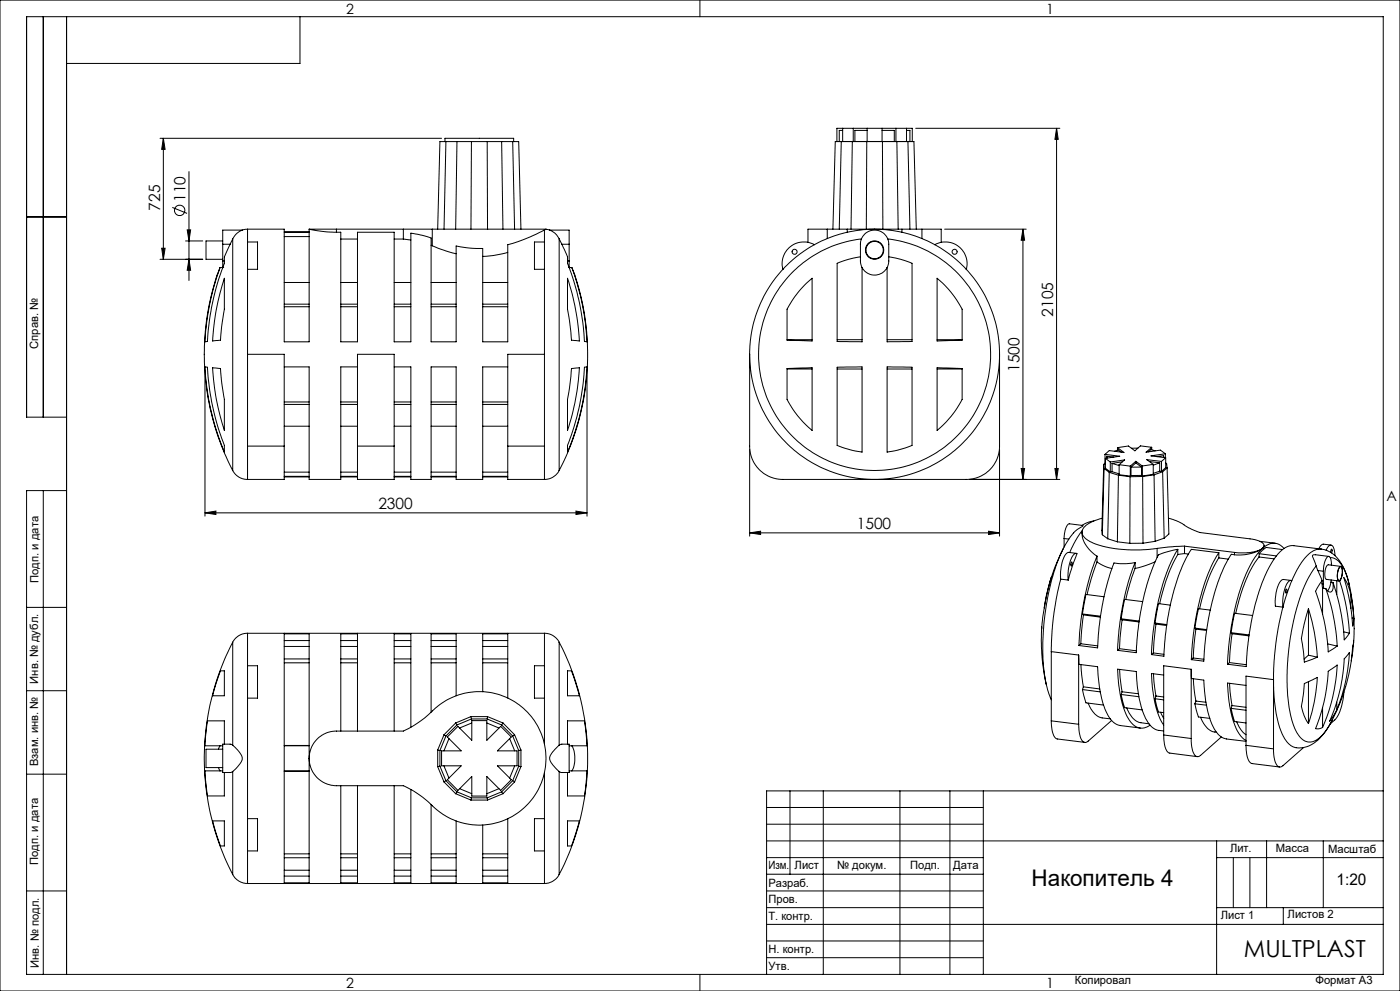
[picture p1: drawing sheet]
<svg xmlns="http://www.w3.org/2000/svg" width="420mm" height="297mm" viewBox="0 0 420 297" stroke-linecap="round" stroke-linejoin="round" font-family="sans-serif">
<g fill="none" stroke="#000" stroke-width=".3">
<path d="M0 0h420v297h-420zM13 5v120M20 5v287M90 5v14h-70M210 0v5M251.1 38.4h22.6v4h-22.6zM252.8 39.1h-1v3.3M252.8 38.4v4M256 38.4v4M260.1 38.4v4M260.1 39.1h-3.6v3.3M264.6 38.4v4"/>
<path d="M264.6 39.1h3.7v3.3M268.8 38.4v4M272 39.1h1v3.3M272 38.4v4M274.7 38.4h43.3M317 38.4v105.3M317 38.4l.5 3.4h-1zM48 41.4h84.5M49 41.4v36.3M49 41.4l.5 3.4h-1zM56.7 51.4v32.7M133.5 42.4v-1h20.6v1"/>
<path d="M133.8 42.4l-.6 26.3M137.1 42.4l-.4 26.3M141.4 42.4l-.1 26.3M146.2 42.4l.1 26.3M150.5 42.4l.4 26.3M153.8 42.4l.6 26.3M252.1 42.4h.1M252.4 42.4l-.6 26.3M255.7 42.4l-.4 26.3M260 42.4l-.1 26.3M264.7 42.4l.2 26.3M269.1 42.4l.4 26.3"/>
<path d="M272.4 42.4l.6 26.3M272.7 42.4h.1M8 65h12M48 77.7h12.8M48.5 74.4h1l-.5 3.3zM51.7 62.2l4.4 1.8M55.7 72.2h5.1M56.2 68.9h1l-.5 3.3zM56.7 77.7l.5 3.3h-1zM66.8 78.2v2M66.8 72.2h-5v5.5h5M66.8 78.2h.5"/>
<path d="M66.8 73.2h2.2M66.8 73.2v5M69 73.2l-1.1 2.4a5.1 5.1 0 0 0-.6 3.3 81.3 81.3 0 0 0-5.2 23.5h-.6a75.8 75.8 0 0 1 4.5-22.2M69.8 71.6l-.8 1.6M69.8 71.6v69.4M72.7 69l-.5 .2a5.2 5.2 0 0 0-2.4 2.4M72.7 69h-5.9v4.2M74.3 68.7l-1.6 .3M74.3 68.7h11v33.7h7.4v-33.7M74.3 72.5v8.2M74.3 72.5h3v8.2h-3M74.3 68.7v3.8"/>
<path d="M85.3 69.5h7.4M85.3 69.6h7.4M85.3 70.9h7.4M92.7 68.7l4.7 .7 3.5 .2M92.7 68.7h8.2M100.9 68.7h20.1M100.9 68.7v.9M102.2 71.6h5M118.3 71.6h2.7M121 71.6l2.3 .3M121 68.7h8.7M121 68.7v2.9"/>
<path d="M129.3 73.5l.4 .2M129.7 73.7l4.2 1.5 2.9 .9M129.7 68.7h34.1M129.7 68.7v5M131.3 68.7l.7-26.3h23.6l.7 26.3M152.3 75.6l-4.3 1-3.2 .2M163.3 68.9l-.6 .3a53 53 0 0 1-10.4 4.1v29.1h-7.5v-27.9l-3.8-.1-4.2-.7v28.7h-7.5v-31.1l-2.5-.7-3.5-.7v32.5h-5v-32.8h-11.1v32.8h-5v-32.8h-1.3M163.3 72.5v8.2M163.3 72.5h-3v8.2h3M163.3 68.9v3.6M163.8 68.7l1.1 .3M163.8 68.7l-.5 .2"/>
<path d="M163.8 68.7h.1M164.9 69l.5 .2a4.8 4.8 0 0 1 2.3 2.4M164.9 69h5.8v4.2M167.7 71.6l.9 1.6M167.7 71.6v69.4M168.6 73.2l.4 1a6.4 6.4 0 0 1 1.3 4.7 78.3 78.3 0 0 1 5.2 23.5h.6a74.5 74.5 0 0 0-4.5-22.2M168.6 73.2h2.1M170.3 78.2h.4M170.7 78.2v2M170.7 73.2v5M244.3 73.3a37.4 37.4 0 0 1 36.2 0M244.3 73.3l-4.3 2.8-3.3 2.8-1.8 1.8"/>
<path d="M244.3 73.3a6.5 6.5 0 0 0-7.2 .6 6.5 6.5 0 0 0-2.2 6.8M248.2 68.7h6M248.2 68.7h-5.8v3.9M248.2 68.7v2.8M249.9 68.7l.7-26.3h23.6l.7 26.3M254.2 68.7h16.4M254.2 68.7v.9M258.1 77l-3.5 .7-3.5 1.2v23.4l7.5 .1v-22.2M258.4 71.6a34.8 34.8 0 0 0-25.5 53.1 34.8 34.8 0 0 0 58.9 0 34.8 34.8 0 0 0-25.5-53.1M266.6 77l3.6 .7 3.4 1.2v23.4l-7.5 .1v-22.2M270.6 68.7h6M270.6 68.7v.9"/>
<path d="M276.6 68.7h5.8v3.9M276.6 68.7v2.8M280.5 73.3l4.3 2.8 3.3 2.8 1.8 1.8M280.5 73.3a6.5 6.5 0 0 1 7.1 .6 6.5 6.5 0 0 1 2.3 6.8M283.4 68.7h24.5M306.9 68.7v75M306.9 68.7l.5 3.3h-1zM66 80.2l-.3 1a74.6 74.6 0 0 0 4.1 59.8M66 80.2h.8M66.8 80.2h.1M67.3 83.4v2.6a62 62 0 0 1-1 13.6l-.2 2.3-2.3 .3a71 71 0 0 1 3.5-18.8zM74.3 80.7v25.5"/>
<path d="M85.3 91.9h7.4M85.3 91.2h7.4M85.3 84.7h7.4M102.2 91.9h5M102.2 91.2h5M102.2 84.7h5M118.3 91.9h5M118.3 91.2h5M118.3 84.7h5M129.3 91.9h7.5M129.3 91.2h7.5M129.3 84.7h7.5"/>
<path d="M144.8 91.9h7.5M144.8 91.2h7.5M144.8 84.7h7.5M163.3 80.7v25.5M170.3 83.4a73 73 0 0 1 3.5 18.8l-2.4-.3-.3-3.4a57.7 57.7 0 0 1-.8-13.1zM170.7 80.2h.1M170.7 80.2h.9M171.6 80.2l.2 .7a74.7 74.7 0 0 1-4.1 60.1M234.9 80.7a37.5 37.5 0 0 0-10 25.5M241.4 85.4l2.2-2v18.8l-7.5-.3v-5.8a7.7 7.7 0 0 1 2-6.6zM258.6 80.2a4.2 4.2 0 0 0 7.5 0M258.6 80.2l-.5-1.7v-5.3a4.3 4.3 0 0 1 4.3-4.2 4.3 4.3 0 0 1 4.2 4.2v5.3l-.5 1.7"/>
<path d="M281.1 83.4a29.8 29.8 0 0 1 7.5 9.3v9.2l-7.5 .3zM289.9 80.7a37.5 37.5 0 0 1 10 25.5M61.5 110h.6a85.8 85.8 0 0 0 5.2 23.8v1.7a75.9 75.9 0 0 1-5.8-25.5zM61.5 111v43.7M63.8 110.2l2.3 .3 .3 3.4a57.5 57.5 0 0 1 .9 13.1v2a71 71 0 0 1-3.5-18.8zM74.3 106.2h11v27.5M74.3 106.2v27.5M85.3 110h7.4v33.7h9.5v-33.7h5M118.3 110h5v33.7h6v-33.7h7.5v33.7h8v-33.7h7.5M163.3 106.2h-11v27.5M163.3 106.2v27.5M171.4 110.5l2.4-.3a73 73 0 0 1-3.5 18.8v-2.6a59.9 59.9 0 0 1 1-13.6z"/>
<path d="M175.3 110.1l.8-.1a74.9 74.9 0 0 1-5.8 25.5v-.6a6.4 6.4 0 0 1 .8-3.6 72.3 72.3 0 0 0 4.2-21.2zM176.1 111v43.7M224.9 106.2a37.5 37.5 0 0 0 37.5 37.5 37.5 37.5 0 0 0 37.5-37.5M224.9 106.2v27.5a9.9 9.9 0 0 0 10 10h55a9.9 9.9 0 0 0 10-10v-27.5M236.1 110.5l7.5-.3v18.8a29.4 29.4 0 0 1-7.5-9.3zM236.1 101.8h7.5M236.1 110.6h7.5M251.1 110.1l7.5-.1v25.5l-3-.6-4.5-1.4zM251.1 101.8h7.5M251.1 110.6h7.5M266.1 110l7.5 .1v23.4l-4.4 1.4-3.1 .6zM266.1 101.8h7.5"/>
<path d="M266.1 110.6h7.5M281.1 110.2l7.5 .3v5.8a7.7 7.7 0 0 1-1.9 6.6l-2.8 3.5-2.8 2.6zM281.1 101.8h7.5M281.1 110.6h7.5M20 125h-12v-120h407v287h-407v-145h12M74.3 133.7v10M74.3 133.7h11M85.3 133.7v10h-11M85.3 120.5h7.4M85.3 127.7h7.4M85.3 121.2h7.4M102.2 120.5h5"/>
<path d="M102.2 127.7h5M102.2 121.2h5M107.2 133.7v10h11.1v-10M107.2 133.7h11.1M107.2 133.7v-27.5h11.1v27.5M118.3 120.5h5M118.3 127.7h5M118.3 121.2h5M129.3 120.5h7.5M129.3 127.7h7.5M129.3 121.2h7.5M144.8 120.5h7.5"/>
<path d="M144.8 127.7h7.5M144.8 121.2h7.5M152.3 133.7v10h11M152.3 133.7h11M163.3 133.7v10M224.9 134.7v26M299.9 134.7v26M331.1 139.2l-.5 19.7 .1 1.4M331.1 139.2l.1 1.2M331.5 138.8l-.4 .4M331.5 136.2l4.4 .5-4.3 .7M331.5 136.2l.1 3"/>
<path d="M331.6 137.4l1.5 1.1M331.6 137.4v2.9l1.5 1.1M332 136.7l.1 .6M332 136.7l2.2 .3M332 136.7v.6M333.1 138.5l4.3-.7-1.7 1.5M333.1 138.5v2.9M333.6 138.9l2.1 .6M333.6 138.9v2.5M334.3 135.3l1.2-.5 .9 .7M335.2 134.2l2 1.4-4.4-.6-1.3 1.2M335.2 134.2v.7"/>
<path d="M335.7 139.3l3.4 .4M335.7 139.3v3l3.4 .4M336.7 138.4l-3.1 .5M339.1 139.7v3M340.7 138.3l-1.6 1.4M340.7 138.3l2 1.4M340.7 138.7l-1.4 1.3M340.7 138.7l1.8 1.3M340.7 138.3v.4M341.4 134.3h-2M342.5 140h-3.2M342.5 140v2.5"/>
<path d="M342.7 139.7v3M344.8 138.3l3.1 .4M345.5 134.1l-3.4-.5-1.6 1.5-2-1.4-3.3 .5M345.5 134.1l-1.7 1.4 4.3-.6 1.5 1.1M345.5 134.1v.7M346 139.2l-3.3 .5M346 139.2v3l-3.3 .5M346.5 135.1l-1.2-.4-.8 .7M347.1 136.8l2-.2v.5M347.9 138.7l-1.9 .7M347.9 138.7v2.5M348.4 138.3l-4.4-.5 2 1.4"/>
<path d="M348.4 138.3v3M349.6 136l-4.3 .6 4.4 .6M349.6 136v1.2M349.7 138.7l.3 .3 .1 1.2M349.7 137.2l-1.3 1.1M349.7 137.2v3l-1.3 1.1M13 147v145M61.5 153.7l3.3-.5v1zM61.5 153.7h114.6M69.8 141a4.9 4.9 0 0 0 4.5 2.7M85.3 142.9h7.4M85.3 141.5h7.4"/>
<path d="M85.3 142.8h7.4M102.2 142.9h5M102.2 141.5h5M102.2 142.8h5M118.3 142.9h5M118.3 141.5h5M118.3 142.8h5M129.3 142.9h7.5M129.3 141.5h7.5M129.3 142.8h7.5M144.8 142.9h7.5M144.8 141.5h7.5"/>
<path d="M144.8 142.8h7.5M167.7 141a4.9 4.9 0 0 1-4.4 2.7M172.8 153.2l3.3 .5-3.3 .5zM224.9 159.7l3.3-.5v1zM224.9 159.7h75M290.9 143.7h27.1M296.6 159.2l3.3 .5-3.3 .5zM306.4 140.4h1l-.5 3.3zM316.5 140.4h1l-.5 3.3zM324.6 159.5a8.6 8.6 0 0 0 4.5 7.2M324.7 159l-.1 .2a25.9 25.9 0 0 0-3.7 6.4M328.2 156.1l-1.4 .3-2.2 1"/>
<path d="M330.7 155.3l-.3 .1a7.6 7.6 0 0 0-5.7 3.7 3.3 3.3 0 0 0 2.5 3.3l3.8 1.4 4.6 .8 6.5 .2 5-.4M331.2 140.4l1.6 1.2M331.2 140.4l-.5 19.9M332.8 141.6l2.7 .8M332.8 141.6l-.5 19.9M333.6 141.4l2.1 .6M333.6 141.4h-.5M335.5 142.4l3.5 .5M335.5 142.4l-.3 20M339 142.9l-.1 19.9M339.3 140v2.5M339.3 142.5l-.2 .2"/>
<path d="M342.5 142.5h-3.2M342.5 142.5l.2 .2M342.8 142.8l-3.8 .1M342.8 142.8l.1 20M346.2 142.3l-3.4 .5M346.2 142.3l.3 19.9M347.9 141.2l-1.9 .7M347.9 141.2l.5 .1M348.8 141.4l-2.6 .9M348.8 141.4l.5 19.9M350.1 140.2l.6 19.9-1.4 1.2M350.1 140.2l-1.3 1.2"/>
<path d="M350.6 155.3l.3 .1a22.2 22.2 0 0 1 6.4 3.1l2.7 1.1 15.6 2a4.2 4.2 0 0 1 3.6 1.9l-.4 .8M318.2 173.6l-1.3 5.5-.9 5.9-.6 10.3M318.2 173.6l2.3 .2M319 164.4l-2.5 5.4-1.5 4.7M319 164.4a71.5 71.5 0 0 0-5.1 40.6M319.2 161.4l.3-2.4a2.25 2.25 0 0 1 1.4-2l4 .6a11.9 11.9 0 0 0-5.5 6l-.4 .8M319.2 161.4l1.4 .2M319.2 161.4v2.6M321.5 168.4l.1 .8a.26 .26 0 0 1-.1 .4 .26 .26 0 0 1-.4-.1 .26 .26 0 0 1 .1-.4zM322.2 166.1l.4-.2h.5l-1.4 3.8-1.2 4.1v-2.7l.3-1.9 .7-2zM322.9 165.8l-2.3-.2a3 3 0 0 0-1.9 2.6l-.5 3.1v2.3M329.1 166.7l-2.1 5.8-1.6 6.7-1.1 6.4-.6 7.9"/>
<path d="M329.1 168.4l-1.8 5.2-1.2 4.6M329.1 168.4l2.2 1.2 2.3 .8M329.1 166.7v1.7M330.7 160.3l1.6 1.2M331.2 178.9l-5.4-.8-1.1 5.9M332.3 161.5l2.9 .9M335.2 162.4l3.7 .4M340.5 168.6a18.2 18.2 0 0 1-6.3 .1l-1.8 5.4-1.7 7.3-1 6.3-.4 6.5-5.6-.7M340.5 168.6l-2 5.9-1.5 6.1-1.3 7.8-.4 6.5M340.5 170.4l-1.1 3-1.7 6.3M340.5 168.6v1.8M342.9 162.8h-4"/>
<path d="M346.5 168.4l-3.4 1.3-2.6 .7M346.5 162.2l-3.6 .6M347.1 164.4v2.6M349.3 161.3l-2.8 .9M353.3 164.6l-4.5 1.2a2.88 2.88 0 0 0-2.1 2.3l-2 5-2 7.7-1.4 8.4-.4 6.4-5.6-.7M353.3 164.6l-2.5 5-1.4 3.6-1.3 4.6-1.8 8.7-.9 9.7M353.3 166.2l-1.7 3.2-1.7 4.3-2 7.2M353.3 164.6v1.6M355.4 163.7l-8.3 .7M355.4 165.9l-2.1 .3M355.4 163.7l14.9 1.9M355.4 165.9l1.1 .1"/>
<path d="M355.4 163.7v2.2M365.7 165.7l-8.3-1.1-.5 .7-1.7 3.3-1.6 3.9-2.2 7.4-1.5 8.3-.7 8.5-3.8-.5M365.7 165.7a59 59 0 0 0-7.6 23.6l-.7 8.4M365.7 167.2l-1.4 2.2-1.6 3.6-1.8 5.4-1 4.1M365.7 165.7v1.5M365.7 167.2l2.8 .4M370.3 166.3l-.9-.2a59 59 0 0 0-7.5 23.6l-.8 8.5-3.7-.5M370.3 165.6v.7M377.7 166.9a40.9 40.9 0 0 0-7 16.9M377.7 166.9l4.6 .6M377.8 165.9l-.1 1M377.8 165.9l5.1 .7"/>
<path d="M378 162.2l4.6 .6M378.8 164.3a12.6 12.6 0 0 1-8.5 2M378.8 164.3a32.7 32.7 0 0 0-7.4 14.7l-2.1 9.2-.7 5.8-.3 5.1M378.8 164.3a4.1 4.1 0 0 1 6.4 .1M378.8 164.3l-1.8 .9-1.8 .4h-4.9M379.2 163.5l-.4 .8M384.8 164.7l-4.9-.6-2.1 1.8M385.9 176.5l.2 .4a.47 .47 0 0 1-.4 .8zM387.3 174l-2.2-.3a3 3 0 0 0-1.9 2.6l-.6 3.1v2.3l2.3 .3M387.5 174.1l-1.4 3.7-1.2 4.2M387.5 174.1a1.44 1.44 0 0 0-1.6 1.2l-.9 3.1-.1 3.6M394.9 169.6l.5 1.4"/>
<path d="M394.9 169.6a43.6 43.6 0 0 0-7.4 19.1l-1.1 7.9a49.4 49.4 0 0 0 2 21.6 5.7 5.7 0 0 0 4.4 4.2 7.4 7.4 0 0 0 5.6-4.4l1.3-2.2M395.4 171l1.2 3M395.4 171l1.6 .2M396.4 164.6a9.5 9.5 0 0 1 7.3 7l1.1 3.7M396.4 164.6l-8.2-1.1a6.3 6.3 0 0 0-5.6 3.5 52.1 52.1 0 0 0-7.5 21.2l-.8 5.8-.4 5.8-5.6-.7M396.4 164.6a6.4 6.4 0 0 0-5.4 3.2 28.1 28.1 0 0 0-3.5 6.3M396.6 174l-1.9 3.2a59.6 59.6 0 0 1 3.8 18.2l2.6-1.8M396.6 174.9l.2 1.4M396.6 174v.9M396.6 174.9l.4 .1M396.8 176.3v7.8M396.8 176.3l.4 .1"/>
<path d="M397 175l.2 1.4M397 171.2v3.8M397.2 176.4h.6M397.8 176.4a62.8 62.8 0 0 1 3.3 17.2M397.8 164.9a1.53 1.53 0 0 1 1.8-1.4 4.5 4.5 0 0 1 .9 3M398.6 166.8l-4.5-.5a.59 .59 0 0 0-.4 .5 .59 .59 0 0 0 .3 .6l.9 2.2M399.1 167.1a5.2 5.2 0 0 1 4.3 3.7 52.8 52.8 0 0 1 2.2 25.6 56.6 56.6 0 0 1-5.9 19.4M399.2 165.6l.1-.6a.24 .24 0 0 1 0-.4 .24 .24 0 0 1 .3 0 .24 .24 0 0 1 .1 .4l-.2 .7M399.3 174.5l-.3 1.2-.7 1.4M399.3 174.5l.6 .1M399.3 163.4l-2.2-.3a1.86 1.86 0 0 0-1.5 1.4M399.4 173.8l-.1 .7"/>
<path d="M399.4 169.4a2.47 2.47 0 0 0-.8-2.6 4.8 4.8 0 0 0-1.6 4.4M399.9 174.6a62.8 62.8 0 0 1 3.4 17.2l1.5-2M399.9 174.6v1.8a.97 .97 0 0 1-.8 1 .97 .97 0 0 1-1.1-.7l-.2-.3M401 174v4.2M401.8 170a.49 .49 0 0 1 .7-.1 .49 .49 0 0 1 .2 .6l-.1 2.1a1.2 1.2 0 0 1-1.1 1.4l-.3-1.7 .3-1.7zM401.9 174.1a60.7 60.7 0 0 1 2.9 15.7M401.9 170h.1a.59 .59 0 0 1 .6 .1 .59 .59 0 0 1 .1 .7l-.1 1.7a1.2 1.2 0 0 1-1 1.4l-.4-.7v-.9l.3-1.5zM402.2 169.8l-3.7-.5a3.8 3.8 0 0 0-1 3.8l.4 .5 3.8 .5M405.3 178.3a13.3 13.3 0 0 0-2.1-5.2 62.4 62.4 0 0 1 2.6 14.5l.4-2.3M405.3 178.3l.9 7M405.3 178.3v4M8 182h12"/>
<path d="M69.8 192.5a75.2 75.2 0 0 0 0 69.6M69.8 192.5v30.8M74.3 189.8a4.9 4.9 0 0 0-4.5 2.7M74.3 199.5v9.7M74.3 199.5h3v9.7h-3M74.3 189.8v9.7M74.3 189.8h89M85.3 190h7.4v74.6h-7.4zM85.3 198.6h7.4M85.3 197.5h7.4M85.3 193.7h7.4M85.3 192h7.4"/>
<path d="M102.2 198.6h5M102.2 197.5h5M102.2 193.7h5M102.2 192h5M118.3 198.6h5M118.3 197.5h5M118.3 193.7h5M118.3 192h5M129.3 198.6h7.5M129.3 197.5h7.5M129.3 193.7h7.5M129.3 192h7.5"/>
<path d="M144.8 198.6h7.5M144.8 197.5h7.5M144.8 193.7h7.5M144.8 192h7.5M163.3 189.8a4.9 4.9 0 0 1 4.4 2.7M163.3 199.5h-3v9.7h3M163.3 199.5v9.7M163.3 189.8v9.7M167.7 192.5a75.2 75.2 0 0 1 0 69.6M167.7 192.5v30.8M312.5 188.2a61.2 61.2 0 0 0 1.4 16.8M313.3 182.2l.6-3.5 1.6-5.9-1.7 6.5-1 5.7-.3 3.5v-.6"/>
<path d="M315.4 195.3l8.2 1M315.4 195.3v20.7M323.6 196.3l.1 2.8 5.6 .7v.7a29.7 29.7 0 0 0 3.6 14.7l1.3 1.4 1.3 .7 6.6 .9M323.6 196.3v20.8M324.2 192.9l-.5 .6M324.2 192.9l5.1 .7M324.3 199.2l.7 6.6M324.7 184l5.5 .7M324.7 184l.3 .3M325 184.3l-.8 8.6M325 184.3l5.1 .7M335.8 194.4l-.5 .5"/>
<path d="M335.8 194.4l5.1 .6M336.3 185.5l.3 .3M336.3 185.5l5.4 .6M336.6 185.8l-.8 8.6M336.6 185.8l5.1 .6M342.8 180.3l-5.4-.7-1.1 5.9M346 195.7l-.6 .5M346 195.7l3.2 .4M346.5 186.7l.3 .3M346.5 186.7l3.5 .5M346.8 187l-.8 8.7M346.8 187l3.2 .5"/>
<path d="M351.1 181.4l-3.5-.5-1.1 5.8M358 197.2l-.6 .5M358 197.2l3.2 .4M358.5 188.2l.3 .4M358.5 188.2l3.5 .5M358.8 188.6l-.8 8.6M358.8 188.6l3.2 .3M363.1 182.8l-3.6-.4-1 5.8M368.8 198.6l-.5 .5M368.8 198.6l5.1 .6M369.3 189.6l.3 .3M369.3 189.6l5.4 .7"/>
<path d="M369.6 189.9l-.8 8.7M369.6 189.9l5.1 .7M375.8 184.5l-5.4-.7-1.1 5.8M384.9 182l-1.2 4.9-.9 5.8-.6 5.2-.1 5.8M392.5 182.5l-1.6 5.9a11.3 11.3 0 0 0 .1 6.5l.3 3.5 3.9-1.4M392.5 182.5a57.8 57.8 0 0 1 2.7 14.5M392.5 182.5v13.9M392.5 196.4l-1.3 1.1M392.5 196.4l2.7 .6M398.3 193l2.8 .6M403.1 189.4l1.7 .4M404.8 195.5a47.9 47.9 0 0 1-4.6 18.8l-1.3 1.8a52.3 52.3 0 0 0 4.4-18.7z"/>
<path d="M405.6 185.2l.6 .1M406.1 192.4l-.7 5.6M8 207h12M66.1 201h1.2v7.5h-3.5zM74.3 209.2v36.2M102.2 219.1v-29.1h5v29.1M123.3 217.9v-27.9h-5v29.1M136.7 216.7l.4 .6M136.7 216.7l-3.5 3.5M136.8 208.5v-18.5h-7.5v23.5M137.1 217.3l-3.3 3.3M141.3 214.8l.1 .7"/>
<path d="M141.3 214.8l-4.6 1.9M141.3 214.8h5M141.4 215.5l-4.3 1.8M141.4 215.5h4.8M141.5 216.7l-3.6 1.5M144.8 207.3v-17.3h7.5v19.2M146 216.7l3.7 1.5M146.2 215.5l4.3 1.8M146.3 214.8l-.1 .7M146.3 214.8l4.6 1.9M150.5 217.3l3.3 3.3M150.9 216.7l-.4 .6"/>
<path d="M150.9 216.7l3.5 3.5M163.3 209.2v13.8M170.3 201h1.1l2.4 7.5h-3.5zM313.9 205l1.5 4.7M315.4 216v1.3a4.9 4.9 0 0 0 1.6 4.1l8.4 1.1M315.4 216l8.2 1.1M324.7 206.7l1.1 3.9 5.2 .7M324.7 206.7l5.4 .7M325 205.8l-.3 .9M325 205.8l4.9 .7M326.4 210.7a6.2 6.2 0 0 0 4.3 4.5l2.4 .2M333.5 215.9l-7 6.2a1.31 1.31 0 0 1-1.4 .3 1.31 1.31 0 0 1-.9-1.1l-.4-1.6-.2-2.6"/>
<path d="M335.9 200.7l.7 6.6M336.3 208.1l1.1 4 5.3 .7M336.3 208.1l5.4 .7M336.6 207.3l4.9 .6M336.6 207.3l-.3 .8M338 212.2a6.1 6.1 0 0 0 4.3 4.4l2.4 .3M345 217.3a4.2 4.2 0 0 1-6.5-1.9 31.6 31.6 0 0 1-3.2-14.8l5.6 .7a32.4 32.4 0 0 0 3.4 15.1 4.9 4.9 0 0 0 3.4 2.5l1.4 .2M346 201.9l.8 6.7M346.5 209.4l1.1 4 1.5 .2M346.5 209.4l2.6 .4M346.8 208.6l-.3 .8M346.8 208.6l2.3 .3"/>
<path d="M348.2 213.5l.9 1.8M349.1 202.3l-3.7-.4a31.3 31.3 0 0 0 3.5 15.1l.2 .3M357.4 200.6v2.7l3.7 .5 .1 .7a29.7 29.7 0 0 0 3.6 14.7l1 1.2 1.4 .9 6.6 .9M357.4 200.6l-8.3-1.1v20.8M357.4 200.6v20.7M358 203.4l.8 6.7M358.5 210.9l1 4 3.4 .4M358.5 210.9l3.5 .4M358.8 210.1l-.3 .8M358.8 210.1l3 .4M360.2 215a6 6 0 0 0 4.7 4.5M368.9 204.8l.7 6.7"/>
<path d="M369.3 212.3l1.1 3.9 3.4 .5M369.3 212.3l4.5 .6M369.6 211.5l4.2 .5M369.6 211.5l-.3 .8M371 216.3a8 8 0 0 0 2.8 3.9M373.8 205.4l-5.5-.7a30.6 30.6 0 0 0 3.6 15.4l.8 1 1.1 .8M382.1 203.7l.1 5.3 .6 4.3a17 17 0 0 0 4.2 9.9 6.4 6.4 0 0 0 7.9-1 18.7 18.7 0 0 0 4.8-6.4M382.1 203.7l-8.3-1.1v20.8M382.1 203.7v20.7M391.3 204.9l3.9-1.9a50.4 50.4 0 0 1-2.7 13.8 13.4 13.4 0 0 1-2.1-5.1zM392.5 204.3v12.5M396.8 212.1v5.9"/>
<path d="M398.5 201.2l2.6-1.9a48.3 48.3 0 0 1-4.5 18.8l-1.1 .3h-.8a51.1 51.1 0 0 0 3.8-17.2zM401 210.4v2.4M403.2 207.4l-.7 4.2-.9 2.5-.9 1.4-1.6 1.5M8 232h12M65.5 230l.5 1M66 231h-4.5l.7 7.5h5.1v-7M66 223.5l-.5 1M66 231h.8M66 223.5h.8M66.8 224.5h-5v5.5h5M67.3 223v-7h-5.1l-.7 7.5h4.5M69.8 223.3a7 7 0 0 1 2.9 4.3l-.8 1.4-2.1 2.2"/>
<path d="M69.8 223.3l-.8-.3h-2.2v8.5h2.5l.5-.3M69.8 231.2v30.9M85.3 231h7.4M85.3 223.5h7.4M85.3 223.4h7.4M85.3 231.2h7.4M95.6 221.1l2.6-1.6 2.3-.4h20.5a36.5 36.5 0 0 0 10.5-7.6 20 20 0 0 1 27.9 3.3 20 20 0 0 1-2.8 27.9 20 20 0 0 1-28-2.3l-4.2-3.2-3.4-1.7h-20.1a8.2 8.2 0 0 1-7.6-5.4 8.2 8.2 0 0 1 2.3-9zM102.2 235.5v29.1h5v-29.1M118.3 235.5v29.1h5v-28M131.3 224.8l.7 .1M131.3 224.8v5M131.3 229.8l1.9 4.5"/>
<path d="M132 224.9v4.7M132 229.6l1.8 4.4M132 229.6l-.7 .2M133.2 229.5l1.5 3.7M133.2 220.2l.6 .4M133.2 220.2l-1.9 4.6M133.2 234.3l3.5 3.6M133.8 234l3.3 3.3M133.8 220.6l-1.8 4.3M133.8 234l-.6 .3M134.2 220.9l3.2-3.2 4.1 4.2v-5.9h4.5v5.9l4.2-4.2 3.2 3.2-4.2 4.1h5.9v4.5h-5.9l4.2 4.2-3.2 3.2-4.2-4.2v5.9h-4.5v-5.9l-4.1 4.2-3.2-3.2 4.2-4.2h-5.9v-4.5h5.9zM134.7 221.4l-1.5 3.6"/>
<path d="M136.7 237.9l4.6 1.9M137.1 237.3l4.3 1.8M137.1 237.3l-.4 .6M137.9 236.4l3.6 1.5M141.3 239.8h5M141.4 239.1h4.8M141.4 239.1l-.1 .7M146.2 239.1l.1 .7M149.7 236.4l-3.7 1.5M150.5 237.3l-4.3 1.8M150.5 237.3l.4 .6M150.9 237.9l-4.6 1.9"/>
<path d="M152.9 221.4l1.5 3.6M153.8 234l-3.3 3.3M153.8 220.6l1.8 4.3M153.8 234l.6 .3M154.4 220.2l-.6 .4M154.4 220.2l1.9 4.6M154.4 234.3l-3.5 3.6M154.4 229.5l-1.5 3.7M155.6 229.6l-1.8 4.4M155.6 224.9v4.7M155.6 229.6l.7 .2M156.3 224.8l-.7 .1"/>
<path d="M156.3 224.8v5M156.3 229.8l-1.9 4.5M163.3 231.6v13.8M167.7 223.3l-1.5 1.7a2.66 2.66 0 0 0-.3 4.3l1.8 1.9M167.7 223.3l.9-.3h2.1v8.5h-2.4l-.6-.3M167.7 231.2v30.9M170.3 223v-7h5l.8 7.5h-4.5M170.7 231h.9M170.7 223.5h.9M171.6 231h4.5l-.8 7.5h-5v-7M171.6 223.5a8.4 8.4 0 0 1 0 7.5M237 237v25"/>
<path d="M247 237v55M270 237v55M285 237v55M295 237v55M349.1 220.3v.6a5.4 5.4 0 0 0 1.7 4.8l8.4 1.1M349.1 220.3l8.3 1M366.4 220.9l-6.2 5.5a1.31 1.31 0 0 1-1.4 .3 1.31 1.31 0 0 1-.8-1.2l-.5-1.6-.1-2.6M373.8 223.4v.6a5.5 5.5 0 0 0 1.7 4.8l8.4 1.1M373.8 223.4l8.3 1M391.1 224l-6.2 5.5a1.31 1.31 0 0 1-1.4 .3 1.31 1.31 0 0 1-.8-1.2l-.5-1.6-.1-2.6M415 237h-185v55M63.8 246h3.5v7.5h-1.2z"/>
<path d="M74.3 245.4h3v9.6h-3M74.3 245.4v9.6M74.3 255v9.8M85.3 255.9h7.4M85.3 257.1h7.4M102.2 255.9h5M102.2 257.1h5M118.3 255.9h5M118.3 257.1h5M129.3 241.1v23.5h7.5v-18.6M129.3 255.9h7.5M129.3 257.1h7.5"/>
<path d="M144.8 255.9h7.5M144.8 257.1h7.5M152.3 245.4v19.2h-7.5v-17.3M163.3 245.4h-3v9.6h3M163.3 245.4v9.6M163.3 255v9.8M170.3 246h3.5l-2.4 7.5h-1.1zM230 257h65M230 242h65M230 247h65M230 252h185M365 252v40"/>
<path d="M365 257h50M370 257v15M375 257v15M380 252v20M397 252v20M8 267h12M69.8 262.1a5 5 0 0 0 4.5 2.7M74.3 264.8h89M85.3 260.8h7.4M85.3 262.6h7.4M102.2 260.8h5M102.2 262.6h5"/>
<path d="M118.3 260.8h5M118.3 262.6h5M129.3 260.8h7.5M129.3 262.6h7.5M144.8 260.8h7.5M144.8 262.6h7.5M167.7 262.1a5 5 0 0 1-4.4 2.7M230 262h65M230 267h65M230 272h65M230 277h185M365 272h50"/>
<path d="M385 272v5M210 292v5M230 282h65M230 287h65"/>
<circle cx="53.9" cy="63" r="1.55"/>
<circle cx="238.4" cy="75.5" r=".75"/>
<circle cx="262.4" cy="74.9" r="2.6"/>
<circle cx="262.4" cy="74.9" r="2.74"/>
<circle cx="286.4" cy="75.5" r=".74"/>
</g>
<g fill="#000">
<path d="M56.7 77.7l.5 3.3h-1zM56.2 68.9h1l-.5 3.3zM48.5 74.4h1l-.5 3.3zM49 41.4l.5 3.4h-1zM306.4 140.4h1l-.5 3.3zM306.9 68.7l.5 3.3h-1zM316.5 140.4h1l-.5 3.3zM317 38.4l.5 3.4h-1z"/>
<path d="M61.5 153.7l3.3-.5v1zM172.8 153.2l3.3 .5-3.3 .5z"/>
<path d="M296.6 159.2l3.3 .5-3.3 .5zM224.9 159.7l3.3-.5v1z"/>
</g>
<text font-size="7.1" x="373.2" y="286.7">MULTPLAST</text>
<text font-size="6.9" x="309.5" y="265.6">Накопитель 4</text>
<text font-size="4.8" x="401" y="265.3">1:20</text>
<g font-size="4.7">
<text x="48" y="63.1" transform="rotate(-90 48 63.1)">725</text>
<text x="55.6" y="60.5" transform="rotate(-90 55.6 60.5)">110</text>
<text x="316" y="94.9" transform="rotate(-90 316 94.9)">2105</text>
<text x="305.9" y="111.5" transform="rotate(-90 305.9 111.5)">1500</text>
<text x="113.5" y="152.7">2300</text>
<text x="257" y="158.7">1500</text>
</g>
<g font-size="4.2">
<text x="103.8" y="4.2">2</text>
<text x="313.8" y="4.2">1</text>
<text x="415.9" y="150.2">A</text>
<text x="103.8" y="296.2">2</text>
<text x="313.8" y="296.2">1</text>
</g>
<g font-size="3.4">
<text x="11.5" y="104.5" transform="rotate(-90 11.5 104.5)">Справ. №</text>
<text x="11.6" y="174.7" transform="rotate(-90 11.6 174.7)">Подп. и дата</text>
<text x="11.4" y="204.9" transform="rotate(-90 11.4 204.9)">Инв. № дубл.</text>
<text x="11.4" y="229.6" transform="rotate(-90 11.4 229.6)">Взам. инв. №</text>
<text x="369" y="255.5">Лит.</text>
<text x="382.8" y="255.5">Масса</text>
<text x="398.4" y="255.6">Масштаб</text>
<text x="11.4" y="259.2" transform="rotate(-90 11.4 259.2)">Подп. и дата</text>
<text x="230.5" y="260.5">Изм.</text>
<text x="238.4" y="260.4">Лист</text>
<text x="251.1" y="260.4">№ докум.</text>
<text x="273" y="260.4">Подп.</text>
<text x="286" y="260.4">Дата</text>
<text x="230.5" y="265.7">Разраб.</text>
<text x="230.5" y="275.7">Т. контр.</text>
<text x="230.6" y="270.7">Пров.</text>
<text x="366.2" y="275.3">Лист 1</text>
<text x="386.3" y="275.2">Листов 2</text>
<text x="230.6" y="285.7">Н. контр.</text>
<text x="11.6" y="290" transform="rotate(-90 11.6 290)">Инв. № подл.</text>
<text x="230.6" y="290.7">Утв.</text>
<text x="322.5" y="295">Копировал</text>
<text x="394.6" y="295">Формат А3</text>
</g>
</svg>
